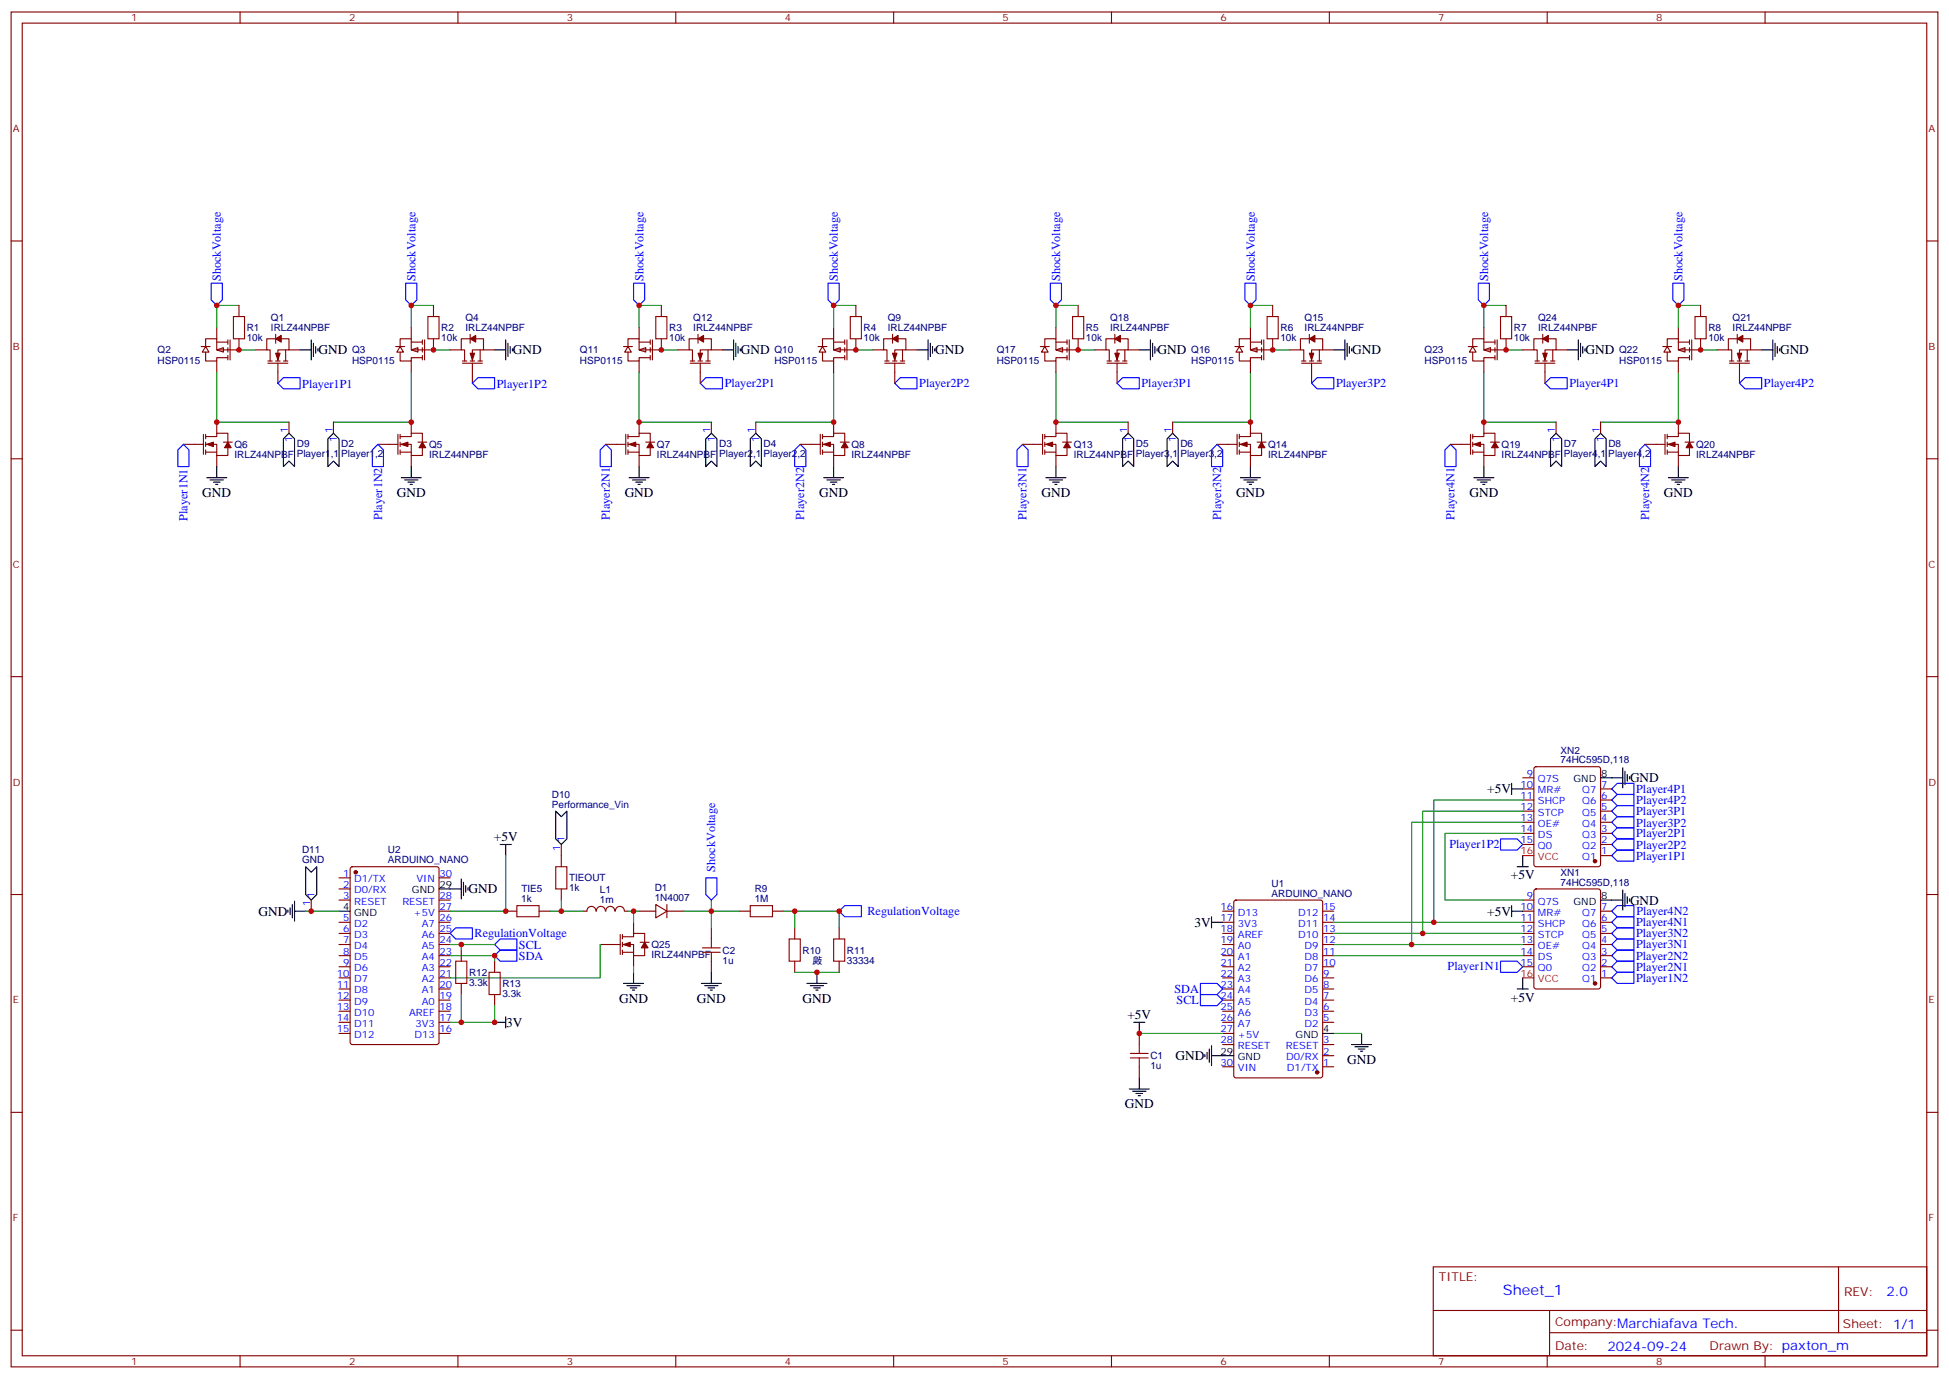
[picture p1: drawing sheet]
<svg xmlns="http://www.w3.org/2000/svg" width="619mm" height="437mm" viewBox="0 0 619 437" stroke-linecap="round" stroke-linejoin="round" font-family="sans-serif">
<g fill="none" stroke="#870000" stroke-width=".35">
<path d="M3.5 3.8h611.6v430h-611.6zM7.1 7.3h604.4v423h-604.4zM76.2 3.8v3.5M145.3 3.8v3.5M214.5 3.8v3.5M283.6 3.8v3.5M352.8 3.8v3.5M421.9 3.8v3.5M491.1 3.8v3.5M560.2 3.8v3.5M3.5 76.5h3.6M611.5 76.5h3.6"/>
<path d="M81.1 111.1h3.6M85 115.3h6.4M85 114.6h1.4M87.5 107.5h-2.8v3.6h1v3.5M87.5 106.1v2.8M87.5 114.6h1.4M88.2 115.3v6.3M89.3 107.5h2.4v3.6h-3.5v3.5M90 114.6h1.4M90.7 111.1v3.5M91.7 111.1h3.5M3.5 145.6h3.6"/>
<path d="M611.5 145.6h3.6M3.5 214.8h3.6M611.5 214.8h3.6M3.5 283.9h3.6M611.5 283.9h3.6M3.5 353.1h3.6M611.5 353.1h3.6M454.9 402.1h156.6v28.2h-156.6zM454.9 415.9h156.5M491.8 415.9v14.2M583.5 402.1v20.9M3.5 422.2h3.6"/>
<path d="M76.2 430.3v3.5M145.3 430.3v3.5M214.5 430.3v3.5M283.6 430.3v3.5M352.8 430.3v3.5M421.9 430.3v3.5M491.1 430.3v3.5M491.8 423h119.6M560.2 430.3v3.5M611.5 422.2h3.6"/>
</g>
<g fill="#870000" stroke="#870000" stroke-width=".35">
<path d="M87.5 112.1h1.4l-.7 2.1z"/>
<path d="M87.5 107.5l1.8-1v2.1z"/>
</g>
<g fill="#fff" stroke="#870000" stroke-width=".35">
<path d="M68.8 111.1l2.1-.8v1.5z"/>
<path d="M65.3 110l1 1.8h-2.1z"/>
</g>
<path d="M63.9 110h2.8M65.3 111.8v2.8h3.5v-1.1h3.5M65.3 110v-2.5h3.5v3.6h7M68.8 108.6h3.5M68.8 104v3.5M68.8 114.6v3.5M72.3 107.9v1.4M72.3 110.3v1.5M72.3 112.8v1.4M73 107.9v6.3" fill="none" stroke="#870000" stroke-width=".35"/>
<path d="M75.8 96.9h-7v7.1M137.6 96.9h-7.1v7.1M75.8 111.1h5.3M137.6 111.1h5.3" fill="none" stroke="#008700" stroke-width=".35"/>
<g fill="#fff" stroke="#870000" stroke-width=".35">
<path d="M130.5 111.1l2.1-.8v1.5z"/>
<path d="M127 110l1.1 1.8h-2.2z"/>
</g>
<g fill="none" stroke="#870000" stroke-width=".35">
<path d="M125.6 110h2.8M127 111.8v2.8h3.5v-1.1h3.6M127 110v-2.5h3.5v3.6h7.1M130.5 108.6h3.6M130.5 104v3.5M130.5 114.6v3.5M134.1 107.9v1.4M134.1 110.3v1.5M134.1 112.8v1.4M134.8 107.9v6.3M142.9 111.1h3.5M146.8 115.3h6.3"/>
<path d="M146.8 114.6h1.4M149.2 107.5h-2.8v3.6h1.1v3.5M149.2 106.1v2.8M149.2 114.6h1.4M149.9 115.3v6.3M151 107.5h2.5v3.6h-3.6v3.5M151.7 114.6h1.4M152.4 111.1v3.5M153.5 111.1h3.5M276.9 111.1h3.6M280.8 115.3h6.4M280.8 114.6h1.4"/>
<path d="M283.3 107.5h-2.8v3.6h1v3.5M283.3 106.1v2.8M283.3 114.6h1.4M284 115.3v6.3M285 107.5h2.5v3.6h-3.5v3.5M285.8 114.6h1.4M286.5 111.1v3.5M287.5 111.1h3.5M64.6 137.9v6.3M65.3 138.6h3.5v-1.1h3.5v2.8M65.3 137.9v1.4M68.8 134v3.5"/>
<path d="M126.3 137.9v6.3M127 138.6h3.5v-1.1h3.6v2.8M127 137.9v1.4M130.5 134v3.5M198.6 137.9v6.3M199.3 138.6h3.5v-1.1h3.6v2.8M199.3 137.9v1.4M202.8 134v3.5M260.3 137.9v6.3M261.1 138.6h3.5v-1.1h3.5v2.8M261.1 137.9v1.4M264.6 134v3.5"/>
<path d="M58.2 141h6.4M65.3 141h3.5v3.6h3.5v-2.5M65.3 143.5h3.5M65.3 140.3v1.4M65.3 142.8v1.4M68.8 144.6v3.5M70.9 140.3h2.8M119.9 141h6.4M127 141h3.5v3.6h3.6v-2.5M127 143.5h3.5M127 140.3v1.4M127 142.8v1.4"/>
<path d="M130.5 144.6v3.5M132.6 140.3h2.9M192.3 141h6.3M199.3 141h3.5v3.6h3.6v-2.5M199.3 143.5h3.5M199.3 140.3v1.4M199.3 142.8v1.4M202.8 144.6v3.5M205 140.3h2.8M254 141h6.3M261.1 141h3.5v3.6h3.5v-2.5M261.1 143.5h3.5"/>
<path d="M261.1 140.3v1.4M261.1 142.8v1.4M264.6 144.6v3.5M266.7 140.3h2.8M388.1 299.8h3.5M388.1 296.3h3.5M388.1 292.7h3.5M388.1 289.2h3.5M391.8 285.9l.5-.2h26.8l.7 .4v55.3l-.5 .7h-27l-.7-.4v-55.3zM419.8 299.8h3.5M419.8 296.3h3.5M419.8 292.7h3.5"/>
<path d="M419.8 289.2h3.5M388.1 317.4h3.5M388.1 313.9h3.5M388.1 310.4h3.5M388.1 306.8h3.5M388.1 303.3h3.5M419.8 317.4h3.5M419.8 313.9h3.5M419.8 310.4h3.5M419.8 306.8h3.5M419.8 303.3h3.5M388.1 338.6h3.5"/>
<path d="M388.1 331.5h3.5M388.1 324.5h3.5M388.1 321h3.5M388.1 328h3.5M419.8 338.6h3.5M419.8 335.1h3.5M419.8 331.5h3.5M419.8 324.5h3.5M419.8 321h3.5"/>
</g>
<g fill="#870000" stroke="#870000" stroke-width=".35">
<path d="M149.2 112.1h1.4l-.7 2.1z"/>
<path d="M149.2 107.5l1.8-1v2.1z"/>
<path d="M127.4 141l2.1-.7v1.4z"/>
<path d="M134.1 140.3l1 1.8h-2.1z"/>
<path d="M65.6 141l2.1-.7v1.4z"/>
<path d="M72.3 140.3l1.1 1.8h-2.1z"/>
<path d="M199.7 141l2.1-.7v1.4z"/>
<path d="M206.4 140.3l1 1.8h-2.1z"/>
<path d="M261.4 141l2.1-.7v1.4z"/>
<path d="M268.1 140.3l1.1 1.8h-2.1z"/>
<path d="M283.3 112.1h1.4l-.7 2.1z"/>
<path d="M283.3 107.5l1.7-1v2.1z"/>
<circle cx="418" cy="340.4" r=".53"/>
</g>
<path d="M88.2 121.6l1.8-1.7h5.2v3.5h-5.2zM149.9 121.6l1.8-1.7h5.3v3.5h-5.3zM222.2 121.6l1.8-1.7h5.3v3.5h-5.3zM284 121.6l1.8-1.7h5.2v3.5h-5.2zM58.2 141l1.8 1.8v5.3h-3.6v-5.3zM119.9 141l1.8 1.8v5.3h-3.5v-5.3zM192.3 141l1.7 1.8v5.3h-3.5v-5.3zM254 141l1.8 1.8v5.3h-3.6v-5.3z" fill="none" stroke="#00f" stroke-width=".35"/>
<path d="M68.8 118.1v15.9h22.9M130.5 118.1v15.9h-24.7M202.8 118.1v15.9h23M264.6 118.1v15.9h-24.7" fill="none" stroke="#008700" stroke-width=".35"/>
<g fill="none" stroke="#000" stroke-width=".35">
<path d="M95.2 111.1h3.6M98.8 107.9v6.3M99.5 108.9v4.3M100.2 110v2.1M100.9 110.7v.7M157 111.1h3.5M160.5 107.9v6.3M161.2 108.9v4.3M161.9 110v2.1M162.6 110.7v.7M229.3 111.1h3.5M232.8 107.9v6.3"/>
<path d="M233.5 108.9v4.3M234.2 110v2.1M234.9 110.7v.7M291 111.1h3.6M294.6 107.9v6.3M295.3 108.9v4.3M296 110v2.1M296.7 110.7v.7M65.6 151.6h6.4M66.7 152.3h4.2M67.7 153h2.1M68.4 153.7h.7"/>
<path d="M68.8 148.1v3.5M127.4 151.6h6.3M128.4 152.3h4.2M129.5 153h2.1M130.2 153.7h.7M130.5 148.1v3.5M199.7 151.6h6.3M200.7 152.3h4.3M201.8 153h2.1M202.5 153.7h.7M202.8 148.1v3.5M261.4 151.6h6.4"/>
<path d="M262.5 152.3h4.2M263.5 153h2.1M264.2 153.7h.7M264.6 148.1v3.5M388.1 335.1h3.5M419.8 328h3.5"/>
</g>
<g fill="#fff" stroke="#870000" stroke-width=".35">
<path d="M264.6 111.1l2.1-.8v1.5z"/>
<path d="M261.1 110l1 1.8h-2.1z"/>
</g>
<path d="M259.6 110h2.9M261.1 111.8v2.8h3.5v-1.1h3.5M261.1 110v-2.5h3.5v3.6h7M264.6 108.6h3.5M264.6 104v3.5M264.6 114.6v3.5M268.1 107.9v1.4M268.1 110.3v1.5M268.1 112.8v1.4M268.8 107.9v6.3" fill="none" stroke="#870000" stroke-width=".35"/>
<path d="M209.9 96.9h-7.1v7.1M271.6 96.9h-7v7.1M209.9 111.1h5.3M271.6 111.1h5.3" fill="none" stroke="#008700" stroke-width=".35"/>
<g fill="#fff" stroke="#870000" stroke-width=".35">
<path d="M202.8 111.1l2.2-.8v1.5z"/>
<path d="M199.3 110l1.1 1.8h-2.1z"/>
</g>
<g fill="none" stroke="#870000" stroke-width=".35">
<path d="M197.9 110h2.8M199.3 111.8v2.8h3.5v-1.1h3.6M199.3 110v-2.5h3.5v3.6h7.1M202.8 108.6h3.6M202.8 104v3.5M202.8 114.6v3.5M206.4 107.9v1.4M206.4 110.3v1.5M206.4 112.8v1.4M207.1 107.9v6.3M215.2 111.1h3.5M219.1 115.3h6.3"/>
<path d="M219.1 114.6h1.4M221.5 107.5h-2.8v3.6h1.1v3.5M221.5 106.1v2.8M221.5 114.6h1.5M222.2 115.3v6.3M223.3 107.5h2.5v3.6h-3.6v3.5M224 114.6h1.4M224.7 111.1v3.5M225.8 111.1h3.5M409.2 111.1h3.5M413.1 115.3h6.4M413.1 114.6h1.4"/>
<path d="M415.6 107.5h-2.9v3.6h1.1v3.5M415.6 106.1v2.8M415.6 114.6h1.4M416.3 115.3v6.3M417.3 107.5h2.5v3.6h-3.5v3.5M418 114.6h1.5M418.7 111.1v3.5M419.8 111.1h3.5M330.9 137.9v6.3M331.6 138.6h3.5v-1.1h3.6v2.8M331.6 137.9v1.4M335.1 134v3.5"/>
<path d="M392.6 137.9v6.3M393.3 138.6h3.6v-1.1h3.5v2.8M393.3 137.9v1.4M396.9 134v3.5M324.6 141h6.3M331.6 141h3.5v3.6h3.6v-2.5M331.6 143.5h3.5M331.6 140.3v1.4M331.6 142.8v1.4M335.1 144.6v3.5M337.3 140.3h2.8M386.3 141h6.3"/>
<path d="M393.3 141h3.6v3.6h3.5v-2.5M393.3 143.5h3.6M393.3 140.3v1.4M393.3 142.8v1.4M396.9 144.6v3.5M399 140.3h2.8"/>
</g>
<g fill="#870000" stroke="#870000" stroke-width=".35">
<path d="M221.5 112.1h1.5l-.8 2.1z"/>
<path d="M221.5 107.5l1.8-1v2.1z"/>
<path d="M332 141l2.1-.7v1.4z"/>
<path d="M338.7 140.3l1 1.8h-2.1z"/>
<path d="M393.7 141l2.1-.7v1.4z"/>
<path d="M400.4 140.3l1.1 1.8h-2.2z"/>
<path d="M415.6 112.1h1.4l-.7 2.1z"/>
<path d="M415.6 107.5l1.7-1v2.1z"/>
</g>
<g fill="none" stroke="#000" stroke-width=".35">
<path d="M361.6 111.1h3.5M365.1 107.9v6.3M365.8 108.9v4.3M366.5 110v2.1M367.2 110.7v.7M423.3 111.1h3.6M426.9 107.9v6.3M427.6 108.9v4.3M428.3 110v2.1M429 110.7v.7M332 151.6h6.3M333 152.3h4.3"/>
<path d="M334.1 153h2.1M334.8 153.7h.7M335.1 148.1v3.5M393.7 151.6h6.3M394.8 152.3h4.2M395.8 153h2.1M396.5 153.7h.7M396.9 148.1v3.5"/>
</g>
<path d="M354.5 121.6l1.8-1.7h5.3v3.5h-5.3zM416.3 121.6l1.7-1.7h5.3v3.5h-5.3zM324.6 141l1.7 1.8v5.3h-3.5v-5.3zM386.3 141l1.8 1.8v5.3h-3.6v-5.3z" fill="none" stroke="#00f" stroke-width=".35"/>
<path d="M335.1 118.1v15.9h23M396.9 118.1v15.9h-24.7" fill="none" stroke="#008700" stroke-width=".35"/>
<g fill="#fff" stroke="#870000" stroke-width=".35">
<path d="M396.9 111.1l2.1-.8v1.5z"/>
<path d="M393.3 110l1.1 1.8h-2.1z"/>
</g>
<path d="M391.9 110h2.9M393.3 111.8v2.8h3.6v-1.1h3.5M393.3 110v-2.5h3.6v3.6h7M396.9 108.6h3.5M396.9 104v3.5M396.9 114.6v3.5M400.4 107.9v1.4M400.4 110.3v1.5M400.4 112.8v1.4M401.1 107.9v6.3" fill="none" stroke="#870000" stroke-width=".35"/>
<path d="M342.2 96.9h-7.1v7.1M403.9 96.9h-7v7.1M342.2 111.1h5.3M403.9 111.1h5.3" fill="none" stroke="#008700" stroke-width=".35"/>
<g fill="#fff" stroke="#870000" stroke-width=".35">
<path d="M335.1 111.1l2.2-.8v1.5z"/>
<path d="M331.6 110l1.1 1.8h-2.1z"/>
</g>
<g fill="none" stroke="#870000" stroke-width=".35">
<path d="M330.2 110h2.8M331.6 111.8v2.8h3.5v-1.1h3.6M331.6 110v-2.5h3.5v3.6h7.1M335.1 108.6h3.6M335.1 104v3.5M335.1 114.6v3.5M338.7 107.9v1.4M338.7 110.3v1.5M338.7 112.8v1.4M339.4 107.9v6.3M347.5 111.1h3.5M351.4 115.3h6.3"/>
<path d="M351.4 114.6h1.4M353.8 107.5h-2.8v3.6h1.1v3.5M353.8 106.1v2.8M353.8 114.6h1.4M354.5 115.3v6.3M355.6 107.5h2.5v3.6h-3.6v3.5M356.3 114.6h1.4M357 111.1v3.5M358.1 111.1h3.5M545 111.1h3.6M548.9 115.3h6.4M548.9 114.6h1.4"/>
<path d="M551.4 107.5h-2.8v3.6h1v3.5M551.4 106.1v2.8M551.4 114.6h1.4M552.1 115.3v6.3M553.2 107.5h2.4v3.6h-3.5v3.5M553.9 114.6h1.4M554.6 111.1v3.5M555.6 111.1h3.6M466.7 137.9v6.3M467.4 138.6h3.6v-1.1h3.5v2.8M467.4 137.9v1.4M471 134v3.5"/>
<path d="M528.5 137.9v6.3M529.2 138.6h3.5v-1.1h3.5v2.8M529.2 137.9v1.4M532.7 134v3.5M460.4 141h6.3M467.4 141h3.6v3.6h3.5v-2.5M467.4 143.5h3.6M467.4 140.3v1.4M467.4 142.8v1.4M471 144.6v3.5M473.1 140.3h2.8M522.1 141h6.4"/>
<path d="M529.2 141h3.5v3.6h3.5v-2.5M529.2 143.5h3.5M529.2 140.3v1.4M529.2 142.8v1.4M532.7 144.6v3.5M534.8 140.3h2.8"/>
</g>
<g fill="#870000" stroke="#870000" stroke-width=".35">
<path d="M353.8 112.1h1.4l-.7 2.1z"/>
<path d="M353.8 107.5l1.8-1v2.1z"/>
<path d="M467.8 141l2.1-.7v1.4z"/>
<path d="M474.5 140.3l1 1.8h-2.1z"/>
<path d="M529.5 141l2.1-.7v1.4z"/>
<path d="M536.2 140.3l1.1 1.8h-2.1z"/>
<path d="M551.4 112.1h1.4l-.7 2.1z"/>
<path d="M551.4 107.5l1.8-1v2.1z"/>
</g>
<g fill="none" stroke="#000" stroke-width=".35">
<path d="M497.4 111.1h3.5M500.9 107.9v6.3M501.6 108.9v4.3M502.4 110v2.1M503.1 110.7v.7M559.2 111.1h3.5M562.7 107.9v6.3M563.4 108.9v4.3M564.1 110v2.1M564.8 110.7v.7M467.8 151.6h6.3M468.8 152.3h4.3"/>
<path d="M469.9 153h2.1M470.6 153.7h.7M471 148.1v3.5M529.5 151.6h6.4M530.6 152.3h4.2M531.6 153h2.2M532.3 153.7h.7M532.7 148.1v3.5"/>
</g>
<path d="M490.4 121.6l1.7-1.7h5.3v3.5h-5.3zM552.1 121.6l1.8-1.7h5.3v3.5h-5.3zM460.4 141l1.7 1.8v5.3h-3.5v-5.3zM522.1 141l1.8 1.8v5.3h-3.6v-5.3z" fill="none" stroke="#00f" stroke-width=".35"/>
<path d="M471 118.1v15.9h22.9M532.7 118.1v15.9h-24.7" fill="none" stroke="#008700" stroke-width=".35"/>
<g fill="#fff" stroke="#870000" stroke-width=".35">
<path d="M532.7 111.1l2.1-.8v1.5z"/>
<path d="M529.2 110l1 1.8h-2.1z"/>
</g>
<path d="M527.8 110h2.8M529.2 111.8v2.8h3.5v-1.1h3.5M529.2 110v-2.5h3.5v3.6h7.1M532.7 108.6h3.5M532.7 104v3.5M532.7 114.6v3.5M536.2 107.9v1.4M536.2 110.3v1.5M536.2 112.8v1.4M536.9 107.9v6.3" fill="none" stroke="#870000" stroke-width=".35"/>
<path d="M478 96.9h-7v7.1M539.8 96.9h-7.1v7.1M478 111.1h5.3M539.8 111.1h5.2" fill="none" stroke="#008700" stroke-width=".35"/>
<g fill="#fff" stroke="#870000" stroke-width=".35">
<path d="M471 111.1l2.1-.8v1.5z"/>
<path d="M467.4 110l1.1 1.8h-2.1z"/>
</g>
<g fill="none" stroke="#870000" stroke-width=".35">
<path d="M75.8 96.9v3.6M137.6 96.9v3.6M209.9 96.9v3.6M271.6 96.9v3.6M342.2 96.9v3.6M403.9 96.9v3.6M478 96.9v3.6M539.8 96.9v3.6M75.8 107.5v3.6M137.6 107.5v3.6M209.9 107.5v3.6M271.6 107.5v3.6"/>
<path d="M342.2 107.5v3.6M403.9 107.5v3.6M466 110h2.8M467.4 111.8v2.8h3.6v-1.1h3.5M471 108.6h3.5M471 104v3.5M471 114.6v3.5M474.5 107.9v1.4M474.5 110.3v1.5M474.5 112.8v1.4M475.2 107.9v6.3M478 107.5v3.6h-7v-3.6h-3.6v2.5"/>
<path d="M483.3 111.1h3.5M487.2 115.3h6.3M487.2 114.6h1.4M489.7 107.5h-2.9v3.6h1.1v3.5M489.7 106.1v2.8M489.7 114.6h1.4M490.4 115.3v6.3M491.4 107.5h2.5v3.6h-3.5v3.5M492.1 114.6h1.4M492.8 111.1v3.5M493.9 111.1h3.5M539.8 107.5v3.6"/>
<path d="M91.7 134v3.5M105.8 134v3.5M225.8 134v3.5M239.9 134v3.5M358.1 134v3.5M372.2 134v3.5M493.9 134v3.5M508 134v3.5M483.3 257.5h3.5M483.3 253.9h3.5M483.3 250.4h3.5M483.3 246.9h3.5"/>
<path d="M487.1 243.6l.4-.3h19.8l.6 .5 .1 30.6-.5 .6-20 .1-.6-.5-.1-30.5zM508 257.5h3.5M508 253.9h3.5M508 250.4h3.5M107.6 278.6h3.5M111.4 275.3l.4-.2h26.8l.7 .4v55.3l-.4 .7h-27.1l-.6-.4-.1-55.3zM139.3 278.6h3.6M178.2 268v7.1M483.3 268h3.5M483.3 264.5h3.5M483.3 261h3.5M508 271.6h3.5"/>
<path d="M508 268h3.5M508 264.5h3.5M508 261h3.5M98.8 285.7v3.5M107.6 282.2h3.5M107.6 285.7h3.5M107.6 292.7h3.5M107.6 296.3h3.5M107.6 299.8h3.5M139.3 285.7h3.6M139.3 292.7h3.6M139.3 296.3h3.6"/>
<path d="M139.3 299.8h3.6M139.3 289.2h3.6M160.5 289.2h3.5M171.1 289.2h3.5M178.2 282.2v3.5M185.2 289.2h1.1M186.3 289.2a1.41 1.41 0 0 1 1.4-1.5 1.41 1.41 0 0 1 1.4 1.5M189.3 289.2a1.41 1.41 0 0 1 1.4-1.5 1.41 1.41 0 0 1 1.4 1.5M190.5 299.8h6.3M192.3 289.2a1.41 1.41 0 0 1 1.4-1.5 1.41 1.41 0 0 1 1.4 1.5M195.3 289.2a1.41 1.41 0 0 1 1.4-1.5 1.41 1.41 0 0 1 1.4 1.5M196.8 296.6v6.4"/>
<path d="M197.6 297.3h3.5v-1h3.5v2.8M197.6 299.8h3.5v3.5h3.5v-2.5M197.6 296.6v1.4M197.6 299.1v1.4M198.3 289.2h1M201.1 292.7v3.6M202.8 289.2h5.3M203.2 299.1h2.8M208.1 287.1l3.6 2.1-3.6 2.1zM211.7 289.2h5.3M211.7 287.1v4.2M225.8 294.5v3.5"/>
<path d="M234.6 289.2h3.5M245.2 289.2h3.5M252.2 294.5v3.5M266.3 294.5v3.5M483.3 285.7h3.5M483.3 292.7h3.5M483.3 296.3h3.5M483.3 299.8h3.5M483.3 289.2h3.5M487.1 282.4l.4-.2h19.8l.6 .4 .1 30.6-.5 .6-20 .1-.6-.5-.1-30.5zM508 292.7h3.5M508 296.3h3.5"/>
<path d="M508 299.8h3.5M508 289.2h3.5M107.6 303.3h3.5M107.6 306.8h3.5M107.6 310.4h3.5M107.6 313.9h3.5M107.6 317.4h3.5M139.3 303.3h3.6M139.3 306.8h3.6M139.3 310.4h3.6M139.3 313.9h3.6M139.3 317.4h3.6"/>
<path d="M146.4 301.6v3.5M146.4 312.1v3.6M157 305.1v3.5M157 315.7v3.5M197.6 302.3h3.5M197.6 301.6v1.4M201.1 303.3v3.5M225.8 305.1v3.5M252.2 305.1v3.5M266.3 305.1v3.5M483.3 303.3h3.5M483.3 306.8h3.5"/>
<path d="M508 303.3h3.5M508 306.8h3.5M508 310.4h3.5M107.6 321h3.5M107.6 324.5h3.5M107.6 328h3.5M139.3 321h3.6M139.3 324.5h3.6M139.3 328h3.6M361.6 328v3.5M361.6 338.6v3.5"/>
</g>
<g fill="#870000" stroke="#870000" stroke-width=".35">
<path d="M489.7 112.1h1.4l-.7 2.1z"/>
<path d="M489.7 107.5l1.7-1v2.1z"/>
<path d="M197.9 299.8l2.1-.7v1.4z"/>
<path d="M204.6 299.1l1.1 1.7h-2.1z"/>
<circle cx="112.9" cy="276.9" r=".53"/>
<circle cx="506.2" cy="312.1" r=".53"/>
<circle cx="506.2" cy="273.3" r=".53"/>
</g>
<g fill="none" stroke="#00f" stroke-width=".35">
<path d="M67 89.9h3.6v5.3l-1.8 1.7-1.8-1.7zM128.8 89.9h3.5v5.3l-1.8 1.7-1.7-1.7zM201.1 89.9h3.5v5.3l-1.8 1.7-1.7-1.7zM262.8 89.9h3.5v5.3l-1.7 1.7-1.8-1.7zM333.4 89.9h3.5v5.3l-1.8 1.7-1.7-1.7zM395.1 89.9h3.5v5.3l-1.7 1.7-1.8-1.7zM469.2 89.9h3.5v5.3l-1.7 1.7-1.8-1.7zM530.9 89.9h3.6v5.3l-1.8 1.7-1.8-1.7zM511.5 250.4l1.8-1.8h5.3v3.6h-5.3zM511.5 253.9l1.8-1.7h5.3v3.5h-5.3zM511.5 257.5l1.8-1.8h5.3v3.5h-5.3zM224 278.6h3.5v5.3l-1.7 1.8-1.8-1.8z"/>
<path d="M476.2 266.3h5.3l1.8 1.7-1.8 1.8h-5.3zM511.5 261l1.8-1.8h5.3v3.5h-5.3zM511.5 264.5l1.8-1.8h5.3v3.6h-5.3zM511.5 268l1.8-1.7h5.3v3.5h-5.3zM511.5 271.6l1.8-1.8h5.3v3.5h-5.3zM142.9 296.3l1.7-1.8h5.3v3.5h-5.3zM157 299.8l1.7-1.8h5.3v3.6h-5.3zM266.3 289.2l1.8-1.8h5.3v3.6h-5.3zM511.5 299.8l1.8-1.8h5.3v3.6h-5.3zM511.5 292.7l1.8-1.7h5.3v3.5h-5.3zM511.5 289.2l1.8-1.8h5.3v3.6h-5.3zM511.5 296.3l1.8-1.8h5.3v3.5h-5.3z"/>
<path d="M157 303.3l1.7-1.7h5.3v3.5h-5.3zM381 312.1h5.3l1.8 1.8-1.8 1.8h-5.3zM381 315.7h5.3l1.8 1.7-1.8 1.8h-5.3zM476.2 305.1h5.3l1.8 1.7-1.8 1.8h-5.3zM511.5 306.8l1.8-1.7h5.3v3.5h-5.3zM511.5 303.3l1.8-1.7h5.3v3.5h-5.3zM511.5 310.4l1.8-1.8h5.3v3.5h-5.3z"/>
</g>
<g fill="none" stroke="#000" stroke-width=".35">
<path d="M90 139.3l1.7-1.8 1.8 1.8v8.8l-1.8-1.8-1.7 1.8zM105.8 137.5l1.8 1.8v8.8l-1.8-1.8-1.7 1.8v-8.8zM224 139.3l1.8-1.8 1.7 1.8v8.8l-1.7-1.8-1.8 1.8zM239.9 137.5l1.8 1.8v8.8l-1.8-1.8-1.8 1.8v-8.8zM358.1 137.5l1.7 1.8v8.8l-1.7-1.8-1.8 1.8v-8.8zM370.4 139.3l1.8-1.8 1.7 1.8v8.8l-1.7-1.8-1.8 1.8zM492.1 139.3l1.8-1.8 1.8 1.8v8.8l-1.8-1.8-1.8 1.8zM506.2 139.3l1.8-1.8 1.8 1.8v8.8l-1.8-1.8-1.8 1.8zM176.4 257.5l1.8 1.7 1.7-1.7v8.8l-1.7 1.7-1.8-1.7zM479.8 248.6v3.6M479.8 250.4h3.5M508 246.9h7.1"/>
<path d="M515.1 243.7v6.3M515.8 244.8v4.2M516.5 245.8v2.1M517.2 246.5v.7M97 275.1l1.8 1.8 1.7-1.8v8.8l-1.7 1.8-1.8-1.8zM146.4 279v6.3M158.7 268h3.6M160.5 268v3.6M481.5 275.1h3.6M483.3 271.6v3.5M91.4 288.9v.7M92.1 288.1v2.2"/>
<path d="M92.8 287.1v4.2M93.5 289.2h3.5M93.5 286v6.4M107.6 289.2h3.5M139.3 282.2h7.1M147.1 280v4.3M147.8 281.1v2.1M148.5 281.8v.7M384.5 291v3.5M384.5 292.7h3.6M479.8 289.2h3.5M479.8 287.4v3.6"/>
<path d="M508 285.7h7.1M515.1 282.5v6.4M515.8 283.6v4.2M516.5 284.6v2.1M517.2 285.3v.7M197.9 312.1h6.4M199 312.8h4.2M200 313.5h2.1M200.7 314.3h.7M201.1 308.6v3.5M222.6 312.1h6.4M223.7 312.8h4.2"/>
<path d="M224.7 313.5h2.1M225.4 314.3h.7M225.8 308.6v3.5M256.1 312.1h6.4M257.2 312.8h4.2M258.2 313.5h2.1M258.9 314.3h.7M259.3 308.6v3.5M481.5 313.9h3.6M483.3 310.4v3.5M157 324.5h3.5M160.5 322.7v3.5"/>
<path d="M359.8 324.5h3.6M361.6 324.5v3.5M382.4 334.7v.7M383.1 334v2.1M383.8 333v4.2M384.5 335.1h3.6M384.5 331.9v6.3M429 331.5h6.3M430 332.2h4.3M431.1 333h2.1M431.8 333.7h.7M432.2 328v3.5"/>
<path d="M358.4 345.7h6.4M359.5 346.4h4.2M360.5 347.1h2.2M361.2 347.8h.7M361.6 342.1v3.6"/>
</g>
<g fill="none" stroke="#008700" stroke-width=".35">
<path d="M483.3 253.9h-28.2v38.8h28.2M483.3 257.5h-31.7v38.8h31.7M160.5 271.6v17.6h-17.6M483.3 264.5h-24.7v21.2h24.7M483.3 261h-35.3v38.8h35.3M97 289.2h10.6M142.9 299.8h14.1M146.4 299.8v1.8M174.6 289.2h3.6M178.2 285.7v3.5h7M190.5 299.8v10.6h-47.6M199.3 289.2h1.8v3.5"/>
<path d="M201.1 289.2h1.7M217 289.2h8.8v5.3M225.8 285.7v3.5h8.8M248.7 289.2h17.6v5.3M252.2 289.2v5.3M423.3 292.7h31.8M423.3 296.3h28.3M423.3 299.8h24.7M142.9 303.3h14.1v1.8M146.4 315.7v8.8M157 319.2v5.3h-14.1M201.1 306.8v1.8"/>
<path d="M252.2 308.6h14.1M423.3 303.3h60M361.6 328h26.5M423.3 328h8.9"/>
</g>
<g fill="none" stroke="#a10000" stroke-width=".35">
<path d="M74.1 100.5h3.5v7h-3.5zM135.8 100.5h3.5v7h-3.5zM208.1 100.5h3.6v7h-3.6zM269.9 100.5h3.5v7h-3.5zM340.4 100.5h3.6v7h-3.6zM402.2 100.5h3.5v7h-3.5zM476.2 100.5h3.6v7h-3.6zM538 100.5h3.5v7h-3.5zM176.4 275.1h3.5v7.1h-3.5zM164 287.4h7.1v3.6h-7.1zM225.8 298v2.8M238.1 287.4h7.1v3.6h-7.1z"/>
<path d="M250.5 298h3.5v7.1h-3.5zM264.6 298h3.5v7.1h-3.5zM144.6 305.1h3.6v7h-3.6zM155.2 308.6h3.5v7.1h-3.5zM223 302.3h5.6M223 300.8h5.6M225.8 302.3v2.8M358.8 335.8h5.6M358.8 334.4h5.6M361.6 331.5v2.9M361.6 335.8v2.8"/>
</g>
<path d="M483.3 271.6h3.5M483.3 310.4h3.5" fill="none" stroke="#f00" stroke-width=".35"/>
<g fill="#c00">
<circle cx="130.5" cy="134" r=".88"/>
<circle cx="68.8" cy="134" r=".88"/>
<circle cx="202.8" cy="134" r=".88"/>
<circle cx="264.6" cy="134" r=".88"/>
<circle cx="335.1" cy="134" r=".88"/>
<circle cx="396.9" cy="134" r=".88"/>
<circle cx="471" cy="134" r=".88"/>
<circle cx="532.7" cy="134" r=".88"/>
<circle cx="75.8" cy="111.1" r=".88"/>
<circle cx="137.6" cy="111.1" r=".88"/>
<circle cx="209.9" cy="111.1" r=".88"/>
<circle cx="271.6" cy="111.1" r=".88"/>
<circle cx="342.2" cy="111.1" r=".88"/>
<circle cx="403.9" cy="111.1" r=".88"/>
<circle cx="478" cy="111.1" r=".88"/>
<circle cx="539.8" cy="111.1" r=".88"/>
<circle cx="225.8" cy="289.2" r=".88"/>
<circle cx="532.7" cy="96.9" r=".88"/>
<circle cx="471" cy="96.9" r=".88"/>
<circle cx="396.9" cy="96.9" r=".88"/>
<circle cx="335.1" cy="96.9" r=".88"/>
<circle cx="264.6" cy="96.9" r=".88"/>
<circle cx="202.8" cy="96.9" r=".88"/>
<circle cx="68.8" cy="96.9" r=".88"/>
<circle cx="130.5" cy="96.9" r=".88"/>
<circle cx="252.2" cy="289.2" r=".88"/>
<circle cx="266.3" cy="289.2" r=".88"/>
<circle cx="259.3" cy="308.6" r=".88"/>
<circle cx="361.6" cy="328" r=".88"/>
<circle cx="160.5" cy="289.2" r=".88"/>
<circle cx="178.2" cy="289.2" r=".88"/>
<circle cx="98.8" cy="289.2" r=".88"/>
<circle cx="201.1" cy="289.2" r=".88"/>
<circle cx="455.1" cy="292.7" r=".88"/>
<circle cx="451.6" cy="296.3" r=".88"/>
<circle cx="448" cy="299.8" r=".88"/>
<circle cx="146.4" cy="324.5" r=".88"/>
<circle cx="157" cy="324.5" r=".88"/>
<circle cx="146.4" cy="299.8" r=".88"/>
<circle cx="157" cy="303.3" r=".88"/>
</g>
<text font-size="4.6" fill="#00f" x="477" y="411.1">Sheet_1</text>
<g font-size="4.2">
<text x="101.1" y="112.5">GND</text>
<text x="162.8" y="112.5">GND</text>
<text x="235.1" y="112.5">GND</text>
<text x="296.9" y="112.5">GND</text>
<text x="367.4" y="112.5">GND</text>
<text x="429.2" y="112.5">GND</text>
<text x="503.2" y="112.5">GND</text>
<text x="565" y="112.5">GND</text>
<text x="64.2" y="157.7">GND</text>
<text x="125.9" y="157.7">GND</text>
<text x="198.3" y="157.7">GND</text>
<text x="260" y="157.7">GND</text>
<text x="330.6" y="157.7">GND</text>
<text x="392.3" y="157.7">GND</text>
<text x="466.4" y="157.7">GND</text>
<text x="528.1" y="157.7">GND</text>
<text x="472" y="251.8">+5V</text>
<text x="517.3" y="248.3">GND</text>
<text x="156.7" y="266.9">+5V</text>
<text x="479.5" y="279.1">+5V</text>
<text x="148.7" y="283.6">GND</text>
<text x="517.3" y="287.1">GND</text>
<text x="82" y="290.6">GND</text>
<text x="472" y="290.6">+5V</text>
<text x="379.2" y="294.2">3V</text>
<text x="479.5" y="317.9">+5V</text>
<text x="196.5" y="318.2">GND</text>
<text x="221.2" y="318.2">GND</text>
<text x="254.7" y="318.2">GND</text>
<text x="357.8" y="323.4">+5V</text>
<text x="160.7" y="325.9">3V</text>
<text x="373.1" y="336.5">GND</text>
<text x="427.6" y="337.6">GND</text>
<text x="357" y="351.8">GND</text>
</g>
<g font-size="4.2" fill="#00f">
<text x="598.7" y="411.4">2.0</text>
<text x="510.2" y="428.7">2024-09-24</text>
</g>
<g font-size="3.9" fill="#00f">
<text x="70.1" y="89.2" transform="rotate(-90 70.1 89.2)">ShockVoltage</text>
<text x="131.9" y="89.2" transform="rotate(-90 131.9 89.2)">ShockVoltage</text>
<text x="204.2" y="89.2" transform="rotate(-90 204.2 89.2)">ShockVoltage</text>
<text x="265.9" y="89.2" transform="rotate(-90 265.9 89.2)">ShockVoltage</text>
<text x="336.5" y="89.2" transform="rotate(-90 336.5 89.2)">ShockVoltage</text>
<text x="398.2" y="89.2" transform="rotate(-90 398.2 89.2)">ShockVoltage</text>
<text x="472.3" y="89.2" transform="rotate(-90 472.3 89.2)">ShockVoltage</text>
<text x="534" y="89.2" transform="rotate(-90 534 89.2)">ShockVoltage</text>
<text x="96" y="123">Player1P1</text>
<text x="157.7" y="123">Player1P2</text>
<text x="230" y="122.8">Player2P1</text>
<text x="291.8" y="122.8">Player2P2</text>
<text x="362.3" y="122.9">Player3P1</text>
<text x="424" y="122.9">Player3P2</text>
<text x="498.1" y="122.8">Player4P1</text>
<text x="559.9" y="122.8">Player4P2</text>
<text x="59.5" y="165.3" transform="rotate(-90 59.5 165.3)">Player1N1</text>
<text x="121.3" y="165" transform="rotate(-90 121.3 165)">Player1N2</text>
<text x="193.5" y="164.9" transform="rotate(-90 193.5 164.9)">Player2N1</text>
<text x="255.3" y="164.9" transform="rotate(-90 255.3 164.9)">Player2N2</text>
<text x="325.8" y="164.9" transform="rotate(-90 325.8 164.9)">Player3N1</text>
<text x="387.5" y="164.9" transform="rotate(-90 387.5 164.9)">Player3N2</text>
<text x="461.6" y="164.9" transform="rotate(-90 461.6 164.9)">Player4N1</text>
<text x="523.4" y="164.9" transform="rotate(-90 523.4 164.9)">Player4N2</text>
<text x="519.3" y="251.8">Player4P1</text>
<text x="519.3" y="255.3">Player4P2</text>
<text x="519.3" y="258.8">Player3P1</text>
<text x="519.3" y="262.4">Player3P2</text>
<text x="460" y="269.2">Player1P2</text>
<text x="519.3" y="265.8">Player2P1</text>
<text x="519.3" y="269.4">Player2P2</text>
<text x="519.3" y="272.8">Player1P1</text>
<text x="227" y="276.7" transform="rotate(-90 227 276.7)">ShockVoltage</text>
<text x="275.3" y="290.5">RegulationVoltage</text>
<text x="519.3" y="294">Player4N1</text>
<text x="519.4" y="290.5">Player4N2</text>
<text x="150.6" y="297.5">RegulationVoltage</text>
<text x="519.3" y="297.5">Player3N2</text>
<text x="164.7" y="301.1">SCL</text>
<text x="164.7" y="304.7">SDA</text>
<text x="519.3" y="301">Player3N1</text>
<text x="519.3" y="304.6">Player2N2</text>
<text x="459.5" y="308">Player1N1</text>
<text x="519.3" y="308.1">Player2N1</text>
<text x="519.3" y="311.6">Player1N2</text>
<text x="372.8" y="315.2">SDA</text>
<text x="373.4" y="318.6">SCL</text>
</g>
<g font-size="3.9" fill="#800">
<text x="456.7" y="406.7">TITLE:</text>
<text x="585.3" y="411.4">REV:</text>
<text x="493.6" y="420.9">Company:Marchiafava Tech.</text>
<text x="584.9" y="421.5">Sheet: 1/1</text>
<text x="493.6" y="428.6">Date:</text>
<text x="542.6" y="428.6">Drawn By: paxton_m</text>
</g>
<g font-size="3.2" fill="#800">
<text x="41.6" y="6.8">1</text>
<text x="110.8" y="6.8">2</text>
<text x="179.9" y="6.8">3</text>
<text x="249.1" y="6.8">4</text>
<text x="318.2" y="6.8">5</text>
<text x="387.3" y="6.8">6</text>
<text x="456.5" y="6.8">7</text>
<text x="525.6" y="6.8">8</text>
<text x="4.1" y="41.9">A</text>
<text x="612.1" y="41.9">A</text>
<text x="4.1" y="111.1">B</text>
<text x="612.1" y="111.1">B</text>
<text x="4.1" y="180.2">C</text>
<text x="612.1" y="180.2">C</text>
<text x="4.1" y="249.3">D</text>
<text x="612.1" y="249.3">D</text>
<text x="4.1" y="318.5">E</text>
<text x="612.1" y="318.5">E</text>
<text x="4.1" y="387.6">F</text>
<text x="612.1" y="387.6">F</text>
<text x="41.6" y="433.3">1</text>
<text x="110.8" y="433.3">2</text>
<text x="179.9" y="433.3">3</text>
<text x="249.1" y="433.3">4</text>
<text x="318.2" y="433.3">5</text>
<text x="387.3" y="433.3">6</text>
<text x="456.5" y="433.3">7</text>
<text x="525.6" y="433.3">8</text>
</g>
<g font-size="3.2" fill="#000080">
<text x="86" y="101.9">Q1</text>
<text x="147.7" y="101.9">Q4</text>
<text x="220.1" y="101.9">Q12</text>
<text x="281.8" y="101.9">Q9</text>
<text x="352.3" y="101.9">Q18</text>
<text x="414.1" y="101.9">Q15</text>
<text x="488.2" y="101.9">Q24</text>
<text x="549.9" y="101.9">Q21</text>
<text x="78.3" y="105.1">R1</text>
<text x="86" y="105.1">IRLZ44NPBF</text>
<text x="140.1" y="105.1">R2</text>
<text x="147.7" y="105.1">IRLZ44NPBF</text>
<text x="212.4" y="105.1">R3</text>
<text x="220.1" y="105.1">IRLZ44NPBF</text>
<text x="274.1" y="105.1">R4</text>
<text x="281.8" y="105.1">IRLZ44NPBF</text>
<text x="344.7" y="105.1">R5</text>
<text x="352.3" y="105.1">IRLZ44NPBF</text>
<text x="406.4" y="105.1">R6</text>
<text x="414.1" y="105.1">IRLZ44NPBF</text>
<text x="480.5" y="105.1">R7</text>
<text x="488.2" y="105.1">IRLZ44NPBF</text>
<text x="542.2" y="105.1">R8</text>
<text x="549.9" y="105.1">IRLZ44NPBF</text>
<text x="50" y="112.2">Q2</text>
<text x="78.3" y="108.3">10k</text>
<text x="111.7" y="112.2">Q3</text>
<text x="140.1" y="108.3">10k</text>
<text x="184.1" y="112.2">Q11</text>
<text x="212.4" y="108.3">10k</text>
<text x="245.8" y="112.2">Q10</text>
<text x="274.1" y="108.3">10k</text>
<text x="316.4" y="112.2">Q17</text>
<text x="344.7" y="108.3">10k</text>
<text x="378.1" y="112.2">Q16</text>
<text x="406.4" y="108.3">10k</text>
<text x="452.2" y="112.2">Q23</text>
<text x="480.5" y="108.3">10k</text>
<text x="513.9" y="112.2">Q22</text>
<text x="542.2" y="108.3">10k</text>
<text x="50" y="115.4">HSP0115</text>
<text x="111.7" y="115.4">HSP0115</text>
<text x="184.1" y="115.4">HSP0115</text>
<text x="245.8" y="115.4">HSP0115</text>
<text x="316.4" y="115.4">HSP0115</text>
<text x="378.1" y="115.4">HSP0115</text>
<text x="452.2" y="115.4">HSP0115</text>
<text x="513.9" y="115.4">HSP0115</text>
<text x="74.4" y="142.2">Q6</text>
<text x="94.2" y="142">D9</text>
<text x="108.3" y="142">D2</text>
<text x="136.2" y="142.2">Q5</text>
<text x="208.5" y="142.2">Q7</text>
<text x="228.3" y="142">D3</text>
<text x="242.4" y="142">D4</text>
<text x="270.2" y="142.2">Q8</text>
<text x="340.8" y="142.2">Q13</text>
<text x="360.5" y="142">D5</text>
<text x="374.7" y="142">D6</text>
<text x="402.5" y="142.2">Q14</text>
<text x="476.6" y="142.2">Q19</text>
<text x="496.4" y="142">D7</text>
<text x="510.5" y="142">D8</text>
<text x="538.3" y="142.2">Q20</text>
<text x="74.4" y="145.4">IRLZ44NPBF</text>
<text x="94.2" y="145.2">Player1,1</text>
<text x="108.3" y="145.2">Player1,2</text>
<text x="136.2" y="145.4">IRLZ44NPBF</text>
<text x="208.5" y="145.4">IRLZ44NPBF</text>
<text x="228.2" y="145.2">Player2,1</text>
<text x="242.4" y="145.2">Player2,2</text>
<text x="270.2" y="145.4">IRLZ44NPBF</text>
<text x="340.8" y="145.4">IRLZ44NPBF</text>
<text x="360.5" y="145.2">Player3,1</text>
<text x="374.6" y="145.2">Player3,2</text>
<text x="402.5" y="145.4">IRLZ44NPBF</text>
<text x="476.6" y="145.4">IRLZ44NPBF</text>
<text x="496.4" y="145.2">Player4,1</text>
<text x="510.5" y="145.2">Player4,2</text>
<text x="538.3" y="145.4">IRLZ44NPBF</text>
<text x="495.3" y="239.2">XN2</text>
<text x="495.3" y="242.3">74HC595D,118</text>
<text x="175.1" y="256.4">Performance_Vin</text>
<text x="175.1" y="253.3">D10</text>
<text x="95.9" y="274">GND</text>
<text x="95.9" y="270.8">D11</text>
<text x="123.1" y="274">ARDUINO_NANO</text>
<text x="123.1" y="270.9">U2</text>
<text x="180.6" y="279.8">TIEOUT</text>
<text x="403.6" y="281.4">U1</text>
<text x="495.3" y="281.1">74HC595D,118</text>
<text x="495.3" y="278">XN1</text>
<text x="165.5" y="286.4">1k</text>
<text x="165.5" y="283.2">TIE5</text>
<text x="180.6" y="283">1k</text>
<text x="190.4" y="286.6">1m</text>
<text x="190.4" y="283.4">L1</text>
<text x="207.8" y="282.9">D1</text>
<text x="207.8" y="286">1N4007</text>
<text x="239.5" y="286.4">1M</text>
<text x="239.6" y="283.2">R9</text>
<text x="403.6" y="284.6">ARDUINO_NANO</text>
<text x="206.7" y="304.1">IRLZ44NPBF</text>
<text x="206.7" y="300.9">Q25</text>
<text x="229.3" y="305.9">1u</text>
<text x="229.3" y="302.7">C2</text>
<text x="254.7" y="305.9">∞㪐</text>
<text x="254.7" y="302.7">R10</text>
<text x="268.8" y="305.9">33334</text>
<text x="268.8" y="302.7">R11</text>
<text x="148.9" y="309.8">R12</text>
<text x="148.9" y="312.9">3.3k</text>
<text x="159.5" y="316.5">3.3k</text>
<text x="159.5" y="313.3">R13</text>
<text x="365.1" y="339.4">1u</text>
<text x="365.1" y="336.2">C1</text>
</g>
<g font-size="3.2" fill="#00f">
<text x="91.4" y="137.5" transform="rotate(-90 91.4 137.5)">1</text>
<text x="105.5" y="137.5" transform="rotate(-90 105.5 137.5)">1</text>
<text x="225.4" y="137.5" transform="rotate(-90 225.4 137.5)">1</text>
<text x="239.5" y="137.5" transform="rotate(-90 239.5 137.5)">1</text>
<text x="357.7" y="137.5" transform="rotate(-90 357.7 137.5)">1</text>
<text x="371.8" y="137.5" transform="rotate(-90 371.8 137.5)">1</text>
<text x="493.5" y="137.5" transform="rotate(-90 493.5 137.5)">1</text>
<text x="507.6" y="137.5" transform="rotate(-90 507.6 137.5)">1</text>
<text x="92.8" y="140.2" transform="rotate(-90 92.8 140.2)">1</text>
<text x="106.9" y="140.2" transform="rotate(-90 106.9 140.2)">1</text>
<text x="226.8" y="140.2" transform="rotate(-90 226.8 140.2)">1</text>
<text x="240.9" y="140.2" transform="rotate(-90 240.9 140.2)">1</text>
<text x="359.1" y="140.2" transform="rotate(-90 359.1 140.2)">1</text>
<text x="373.2" y="140.2" transform="rotate(-90 373.2 140.2)">1</text>
<text x="494.9" y="140.2" transform="rotate(-90 494.9 140.2)">1</text>
<text x="509.1" y="140.2" transform="rotate(-90 509.1 140.2)">1</text>
<text x="482.6" y="250">10</text>
<text x="484.6" y="246.5">9</text>
<text x="488.1" y="248.3">Q7S</text>
<text x="488.1" y="251.8">MR#</text>
<text x="502.2" y="251.8">Q7</text>
<text x="508.2" y="250">7</text>
<text x="482.6" y="253.6">11</text>
<text x="482.6" y="257.1">12</text>
<text x="488.1" y="255.3">SHCP</text>
<text x="502.2" y="255.3">Q6</text>
<text x="508.2" y="257.1">5</text>
<text x="508.2" y="253.6">6</text>
<text x="482.6" y="260.6">13</text>
<text x="488.1" y="258.9">STCP</text>
<text x="488.1" y="262.4">OE#</text>
<text x="502.2" y="262.4">Q4</text>
<text x="502.2" y="258.9">Q5</text>
<text x="508.2" y="260.6">4</text>
<text x="179.2" y="267.3" transform="rotate(-90 179.2 267.3)">1</text>
<text x="482.6" y="264.2">14</text>
<text x="482.6" y="267.7">15</text>
<text x="488.1" y="265.9">DS</text>
<text x="488.1" y="269.5">Q0</text>
<text x="502.2" y="269.5">Q2</text>
<text x="502.2" y="265.9">Q3</text>
<text x="508.2" y="267.7">2</text>
<text x="508.2" y="264.2">3</text>
<text x="177.8" y="270.1" transform="rotate(-90 177.8 270.1)">1</text>
<text x="502.2" y="273">Q1</text>
<text x="508.2" y="271.2">1</text>
<text x="108.9" y="278.3">1</text>
<text x="108.9" y="281.8">2</text>
<text x="112.4" y="280">D1/TX</text>
<text x="132.2" y="280">VIN</text>
<text x="139.5" y="278.3">30</text>
<text x="98.4" y="287.7" transform="rotate(-90 98.4 287.7)">1</text>
<text x="99.8" y="285" transform="rotate(-90 99.8 285)">1</text>
<text x="108.9" y="285.3">3</text>
<text x="112.4" y="283.6">D0/RX</text>
<text x="112.4" y="287.1">RESET</text>
<text x="127.7" y="287.1">RESET</text>
<text x="139.5" y="285.3">28</text>
<text x="484.6" y="285.3">9</text>
<text x="488.1" y="287.1">Q7S</text>
<text x="108.9" y="292.4">5</text>
<text x="131.3" y="290.6">+5V</text>
<text x="139.5" y="292.4">26</text>
<text x="139.5" y="288.9">27</text>
<text x="387.4" y="288.9">16</text>
<text x="387.4" y="292.4">17</text>
<text x="392.9" y="290.6">D13</text>
<text x="412" y="290.6">D12</text>
<text x="420" y="292.4">14</text>
<text x="420" y="288.9">15</text>
<text x="482.6" y="288.9">10</text>
<text x="482.6" y="292.4">11</text>
<text x="488.1" y="290.6">MR#</text>
<text x="502.2" y="290.6">Q7</text>
<text x="508.2" y="292.4">6</text>
<text x="508.2" y="288.9">7</text>
<text x="108.9" y="295.9">6</text>
<text x="108.9" y="299.4">7</text>
<text x="112.4" y="294.1">D2</text>
<text x="112.4" y="297.7">D3</text>
<text x="133.9" y="297.7">A6</text>
<text x="133.9" y="294.1">A7</text>
<text x="139.5" y="299.4">24</text>
<text x="139.5" y="295.9">25</text>
<text x="387.4" y="295.9">18</text>
<text x="387.4" y="299.4">19</text>
<text x="392.9" y="294.1">3V3</text>
<text x="392.9" y="297.7">AREF</text>
<text x="412" y="297.7">D10</text>
<text x="412" y="294.1">D11</text>
<text x="420" y="299.4">12</text>
<text x="420" y="295.9">13</text>
<text x="482.6" y="295.9">12</text>
<text x="482.6" y="299.4">13</text>
<text x="488.1" y="294.1">SHCP</text>
<text x="488.1" y="297.7">STCP</text>
<text x="502.2" y="297.7">Q5</text>
<text x="502.2" y="294.1">Q6</text>
<text x="508.2" y="299.4">4</text>
<text x="508.2" y="295.9">5</text>
<text x="108.9" y="303">8</text>
<text x="112.4" y="301.2">D4</text>
<text x="112.4" y="304.7">D5</text>
<text x="133.9" y="304.7">A4</text>
<text x="133.9" y="301.2">A5</text>
<text x="139.5" y="303">23</text>
<text x="387.4" y="303">20</text>
<text x="392.9" y="301.2">A0</text>
<text x="392.9" y="304.7">A1</text>
<text x="414" y="304.7">D8</text>
<text x="414" y="301.2">D9</text>
<text x="420" y="303">11</text>
<text x="482.6" y="303">14</text>
<text x="488.1" y="301.2">OE#</text>
<text x="488.1" y="304.7">DS</text>
<text x="502.2" y="304.7">Q3</text>
<text x="502.2" y="301.2">Q4</text>
<text x="508.2" y="303">3</text>
<text x="106.9" y="310">10</text>
<text x="108.9" y="306.5">9</text>
<text x="112.4" y="308.3">D6</text>
<text x="112.4" y="311.8">D7</text>
<text x="133.9" y="311.8">A2</text>
<text x="133.9" y="308.3">A3</text>
<text x="139.5" y="310">21</text>
<text x="139.5" y="306.5">22</text>
<text x="387.4" y="306.5">21</text>
<text x="387.4" y="310">22</text>
<text x="392.9" y="308.3">A2</text>
<text x="392.9" y="311.8">A3</text>
<text x="414" y="311.8">D6</text>
<text x="414" y="308.3">D7</text>
<text x="420" y="310">9</text>
<text x="420" y="306.5">10</text>
<text x="482.6" y="306.5">15</text>
<text x="488.1" y="308.3">Q0</text>
<text x="502.2" y="311.8">Q1</text>
<text x="502.2" y="308.3">Q2</text>
<text x="508.2" y="310">1</text>
<text x="508.2" y="306.5">2</text>
<text x="106.9" y="313.5">11</text>
<text x="106.9" y="317.1">12</text>
<text x="112.4" y="315.3">D8</text>
<text x="133.9" y="315.3">A1</text>
<text x="139.5" y="317.1">19</text>
<text x="139.5" y="313.5">20</text>
<text x="387.4" y="313.5">23</text>
<text x="387.4" y="317.1">24</text>
<text x="392.9" y="315.3">A4</text>
<text x="414" y="315.3">D5</text>
<text x="420" y="317.1">7</text>
<text x="420" y="313.5">8</text>
<text x="106.9" y="320.6">13</text>
<text x="112.4" y="318.8">D9</text>
<text x="112.4" y="322.4">D10</text>
<text x="129.8" y="322.4">AREF</text>
<text x="133.9" y="318.8">A0</text>
<text x="139.5" y="320.6">18</text>
<text x="387.4" y="320.6">25</text>
<text x="392.9" y="318.8">A5</text>
<text x="392.9" y="322.4">A6</text>
<text x="414" y="322.4">D3</text>
<text x="414" y="318.8">D4</text>
<text x="420" y="320.6">6</text>
<text x="106.9" y="324.1">14</text>
<text x="106.9" y="327.7">15</text>
<text x="112.4" y="325.9">D11</text>
<text x="112.4" y="329.4">D12</text>
<text x="131.6" y="329.4">D13</text>
<text x="131.8" y="325.9">3V3</text>
<text x="139.5" y="327.7">16</text>
<text x="139.5" y="324.1">17</text>
<text x="387.4" y="324.1">26</text>
<text x="387.4" y="327.7">27</text>
<text x="392.9" y="325.9">A7</text>
<text x="392.9" y="329.4">+5V</text>
<text x="414" y="325.9">D2</text>
<text x="420" y="324.1">5</text>
<text x="387.4" y="331.2">28</text>
<text x="392.9" y="333">RESET</text>
<text x="408.2" y="333">RESET</text>
<text x="420" y="334.7">2</text>
<text x="420" y="331.2">3</text>
<text x="387.4" y="338.2">30</text>
<text x="392.9" y="340">VIN</text>
<text x="408.2" y="336.5">D0/RX</text>
<text x="408.5" y="340">D1/TX</text>
<text x="420" y="338.2">1</text>
</g>
<g font-size="3.2">
<text x="499.4" y="248.3">GND</text>
<text x="508.2" y="246.5">8</text>
<text x="139.5" y="281.8">29</text>
<text x="130.8" y="283.6">GND</text>
<text x="499.4" y="287.1">GND</text>
<text x="508.2" y="285.3">8</text>
<text x="108.9" y="288.9">4</text>
<text x="112.4" y="290.6">GND</text>
<text x="411.2" y="329.4">GND</text>
<text x="420" y="327.7">4</text>
<text x="387.4" y="334.7">29</text>
<text x="392.9" y="336.5">GND</text>
</g>
<g font-size="3.2" fill="#f00">
<text x="482.6" y="271.2">16</text>
<text x="488.1" y="273">VCC</text>
<text x="482.6" y="310">16</text>
<text x="488.1" y="311.8">VCC</text>
</g>
</svg>
